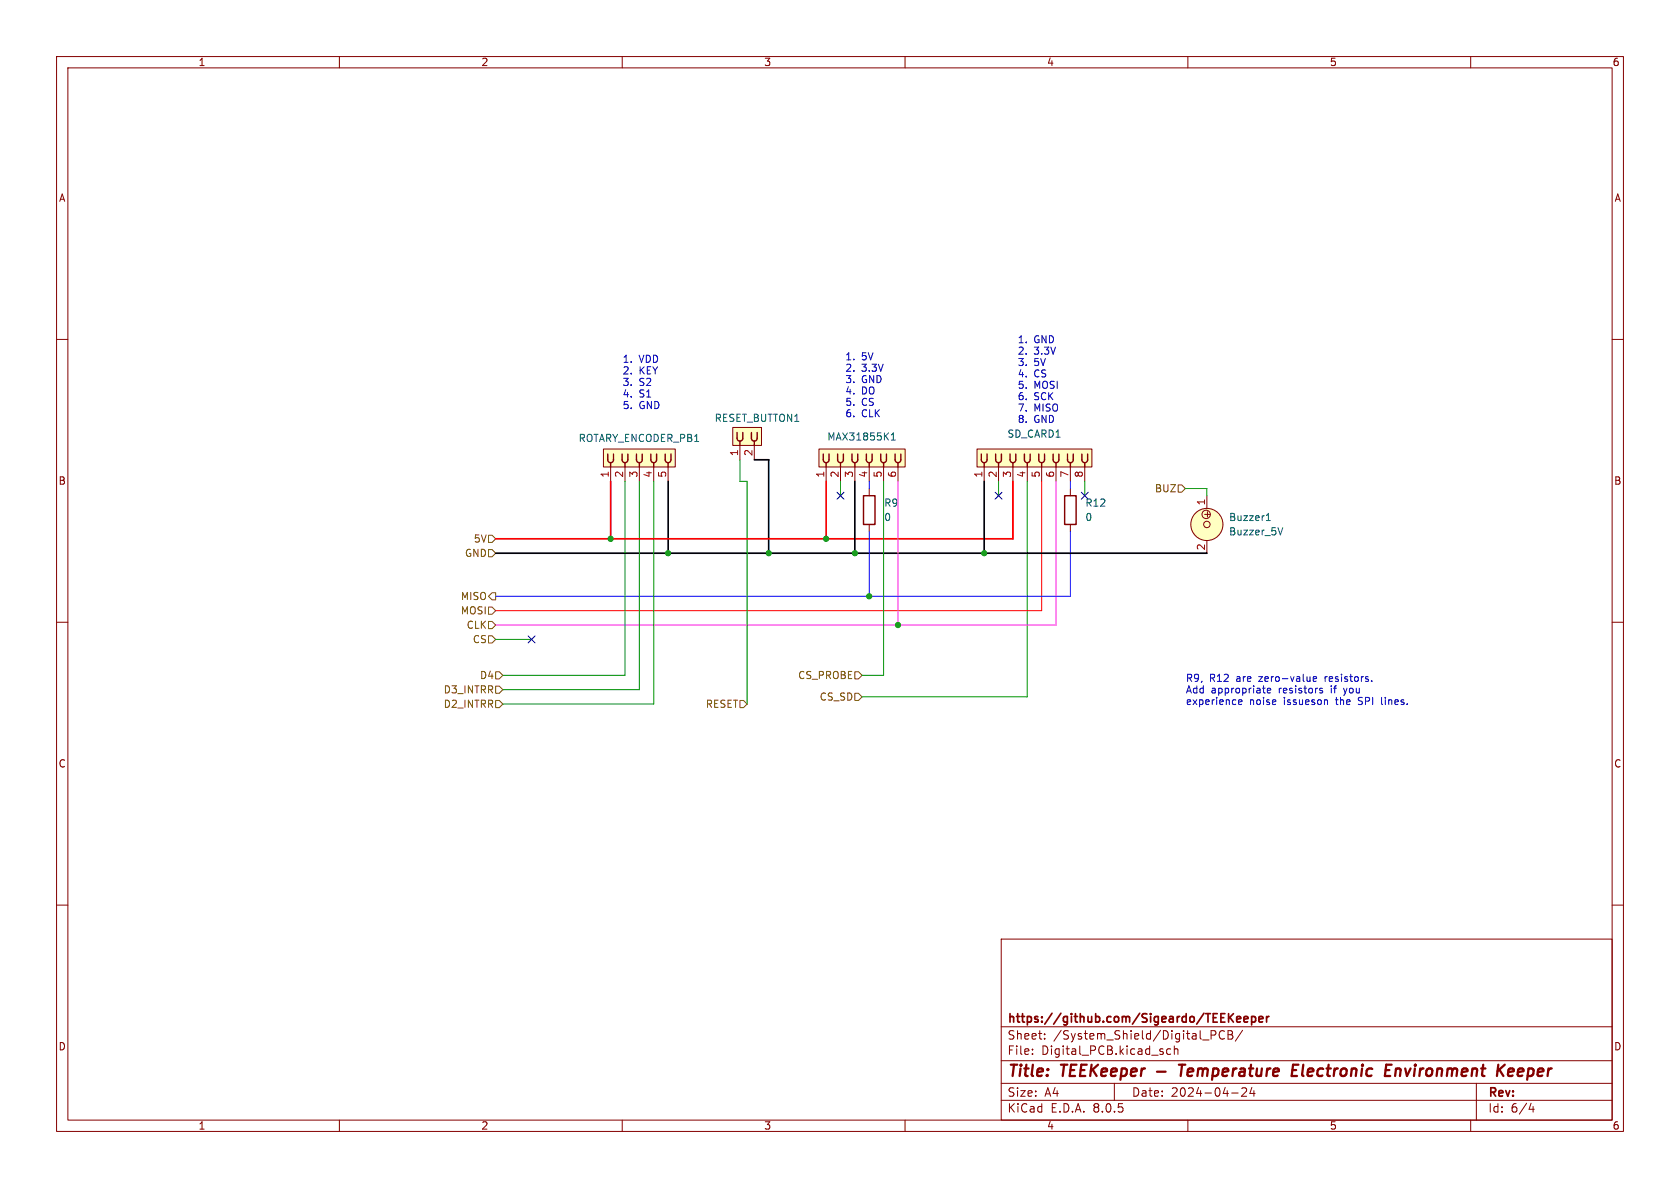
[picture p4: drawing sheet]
<svg xmlns="http://www.w3.org/2000/svg" width="297mm" height="210mm" viewBox="0 0 297 210" stroke-linecap="round" stroke-linejoin="round" font-family="sans-serif">
<g fill="none" stroke="#840000" stroke-width=".18">
<path d="M10 10h277v190h-277zM12 12h273v186h-273zM60 10v2M110 10v2M160 10v2M210 10v2M260 10v2M10 60h2M285 60h2M10 110h2M285 110h2M10 160h2"/>
<path d="M285 160h2M177 166h108v32h-108zM60 198v2M110 198v2M160 198v2M177 194.5h108M177 191.5h108M177 187.5h108M177 181.5h108M182.5 186.3v.1M182.5 185.5v.1M184.7 183.6v.1"/>
<path d="M184.7 182.8v.1M197 191.5v3M207 185.5l-.5-.1-.3 .3v.4l.2 .2h.6M207.6 185.5l.2-.1 .4 .1v.9M207.6 184.9v1.5M210 198v2M214.1 182.2v1.5M214.9 182.3l.1 .4-.2 .2-.7 .1M215.8 182.3a.74 .74 0 0 0-.3 .9 .74 .74 0 0 0 .9 .4h.1M217.1 182.2v1.5h.6l.3-.3a.39 .39 0 0 0-.4-.5M217.1 182.9h.5M217.7 193.2h1.2"/>
<path d="M217.8 182.3l.1 .3-.3 .3M219.7 182.1l-1.3 2M220.3 192.4v.5l-.8 .9h.9M221.3 192.2l-.3 1.1h.9M221.7 192.8v1M260 198v2M261 191.5v6.5M270.7 195l-.4 1.1h.9M271 195.6v1"/>
</g>
<path d="M204.5 189.4h1.6M208.4 188.2h1.2M209 188.2l-.3 2M228.5 189.2h.6M229.6 188.2h-1l-.3 2h1M244.8 190.2h1M245 189.2h.6M245.1 188.2h.9M246.8 188.9l-.2 1.3M247.4 188.9l-.6 .2M266.6 189.5l1-.1v-.4l-.6-.1-.3 .3-.1 .9 .2 .1 .6-.1" fill="none" stroke="#840000" stroke-width=".4"/>
<path d="M221.3 179.8l.4-.1 .3 .3v.4l-.2 .2h-.5M221.3 179.7v1.5M223.9 179.7v1M224.3 179.7l-.2 .1-.2 .2M218.6 180.2l.7-.2v-.2l-.5-.1-.2 .2 .1 .7h.6M219.9 180.2l.7-.2v-.2l-.5-.1-.2 .2 .1 .7h.6M222.6 180.2l.7-.2-.1-.2-.4-.1-.2 .2v.7h.6" fill="none" stroke="#840000" stroke-width=".3"/>
<path d="M172.7 79.4h20.3v3.2h-20.3z" fill="#ffffc2"/>
<path d="M172.7 79.4h20.3v3.2h-20.3zM153.7 86.4v1.2M153.7 92.7v1.3M174 82.6v2.5M176.5 82.6v2.5M179.1 82.6v2.5M181.6 82.6v2.5M184.1 82.6v2.5M186.7 82.6v2.5M189.2 82.6v2.5M191.8 82.6v2.5" fill="none" stroke="#840000" stroke-width=".18"/>
<g fill="none" stroke="#840000" stroke-width=".25">
<path d="M152.7 87.6h2v5.1h-2zM173.5 80.3v1.2l.2 .2 .3 .1M174 81.8v.8M174.5 80.3v1.2l-.2 .2-.3 .1M176 80.3l.1 1.2 .1 .2 .3 .1M176.5 81.8v.8M177 80.3v1.2l-.2 .2-.3 .1M178.6 80.3v1.2l.2 .2 .3 .1M179.1 81.8v.8M179.6 80.3l-.1 1.2-.1 .2-.3 .1M181.1 80.3v1.2l.2 .2 .3 .1M181.6 81.8v.8"/>
<path d="M182.1 80.3v1.2l-.2 .2-.3 .1M183.6 80.3l.1 1.2 .2 .2 .2 .1M184.1 81.8v.8M184.7 80.3l-.1 1.2-.2 .2-.3 .1M186.2 80.3v1.2l.2 .2 .3 .1M186.7 81.8v.8M187.2 80.3v1.2l-.2 .2-.3 .1M188.7 80.3l.1 1.2 .1 .2 .3 .1M189.2 81.8v.8M189.7 80.3v1.2l-.2 .2-.3 .1M191.3 80.3v1.2l.2 .2 .3 .1M191.8 81.8v.8"/>
<path d="M192.3 80.3l-.1 1.2-.1 .2-.3 .1"/>
</g>
<path d="M106.7 79.4h12.7v3.2h-12.7z" fill="#ffffc2"/>
<path d="M106.7 79.4h12.7v3.2h-12.7zM107.9 82.6v2.5M110.5 82.6v2.5M113 82.6v2.5M115.6 82.6v2.5M118.1 82.6v2.5M189.2 86.4v1.2M189.2 92.7v1.3" fill="none" stroke="#840000" stroke-width=".18"/>
<g fill="none" stroke="#840000" stroke-width=".25">
<path d="M107.4 80.3l.1 1.2 .2 .2 .2 .1M107.9 81.8v.8M108.5 80.3l-.1 1.2-.2 .2-.3 .1M110 80.3v1.2l.2 .2 .3 .1M110.5 81.8v.8M111 80.3v1.2l-.2 .2-.3 .1M112.5 80.3l.1 1.2 .1 .2 .3 .1M113 81.8v.8M113.5 80.3v1.2l-.2 .2-.3 .1M115.1 80.3v1.2l.2 .2 .3 .1M115.6 81.8v.8M116.1 80.3l-.1 1.2-.1 .2-.3 .1"/>
<path d="M117.6 80.3v1.2l.2 .2 .3 .1M118.1 81.8v.8M118.6 80.3v1.2l-.2 .2-.3 .1M188.2 87.6h2v5.1h-2z"/>
</g>
<path d="M129.5 75.6h5.1v3.1h-5.1z" fill="#ffffc2"/>
<path d="M129.5 75.6h5.1v3.1h-5.1zM130.8 78.7v2.6M133.3 78.7v2.6" fill="none" stroke="#840000" stroke-width=".18"/>
<path d="M130.3 76.5v1.1l.2 .3 .3 .1M130.8 78v.7M131.3 76.5v1.1l-.2 .3-.3 .1M132.8 76.5l.1 1.1 .2 .3 .2 .1M133.3 78v.7M133.9 76.5l-.1 1.1-.2 .3-.3 .1" fill="none" stroke="#840000" stroke-width=".25"/>
<path d="M144.8 79.4h15.2v3.2h-15.2z" fill="#ffffc2"/>
<g fill="none" stroke="#840000" stroke-width=".18">
<path d="M144.8 79.4h15.2v3.2h-15.2zM146 82.6v2.5M148.6 82.6v2.5M151.1 82.6v2.5M153.7 82.6v2.5M156.2 82.6v2.5M158.7 82.6v2.5M213.4 87.6v2.2M213.4 95.6v2.2"/>
<circle cx="213.2" cy="90.9" r=".74"/>
<circle cx="213.4" cy="92.7" r="2.84"/>
<circle cx="213.4" cy="92.7" r=".57"/>
</g>
<g fill="none" stroke="#840000" stroke-width=".25">
<path d="M145.5 80.3l.1 1.2 .2 .2 .2 .1M146 81.8v.8M146.6 80.3l-.1 1.2-.2 .2-.3 .1M148.1 80.3v1.2l.2 .2 .3 .1M148.6 81.8v.8M149.1 80.3v1.2l-.2 .2-.3 .1M150.6 80.3l.1 1.2 .1 .2 .3 .1M151.1 81.8v.8M151.6 80.3v1.2l-.2 .2-.3 .1M153.2 80.3v1.2l.2 .2 .3 .1M153.7 81.8v.8M154.2 80.3l-.1 1.2-.1 .2-.3 .1"/>
<path d="M155.7 80.3v1.2l.2 .2 .3 .1M156.2 81.8v.8M156.7 80.3v1.2l-.2 .2-.3 .1M158.2 80.3l.1 1.2 .2 .2 .2 .1M158.7 81.8v.8M159.3 80.3l-.1 1.2-.2 .2-.3 .1"/>
</g>
<path d="M157.6 77.8h.7M157.6 76.9l.3-.4v1.3M223.9 92h.7M223.9 91.1l.3-.4v1.3M226.8 93.3l-.4 1.3" fill="none" stroke="#006464" stroke-width=".18"/>
<circle cx="213.4" cy="92.7" r="2.84" fill="#ffffc2" stroke="#ffffc2" stroke-width=".18"/>
<g fill="none" stroke="#725600" stroke-width=".18">
<path d="M86.4 94.6h.6l.6 .7-.6 .6h-.6zM86.4 97.2h.6l.6 .6-.6 .6h-.6zM208.3 85.7h.6l.6 .7-.6 .6h-.6zM86.4 112.4h.6l.6 .6-.6 .7h-.6zM86.4 109.9h.6l.6 .6-.6 .6h-.6zM86.4 107.3h.6l.6 .7-.6 .6h-.6zM87 104.8h.6v1.2h-.6l-.6-.6zM87.6 118.7h.7l.6 .7-.6 .6h-.7zM151.1 118.7h.7l.6 .7-.6 .6h-.7zM87.6 123.8h.7l.6 .7-.6 .6h-.7zM87.6 121.3h.7l.6 .6-.6 .7h-.7zM130.8 123.8h.6l.7 .7-.7 .6h-.6z"/>
<path d="M151.1 122.6h.7l.6 .6-.6 .6h-.7z"/>
</g>
<path d="M219 123.8v.7h.5M219.5 123.8l.1 .2-.6 .1M223.2 121.7h.5M223.6 122.5h.1M224 122.1l.6-.1v-.3h-.4l-.2 .1 .1 .6h.5M232.1 120l.7-.1-.1-.2-.4-.1-.2 .2 .1 .6h.5M233.4 121.7h.4M233.4 122l.4 .1v.2l-.1 .2-.4-.1M234.5 123.7l.2 .2v.6M242.5 120.3v.2M244.2 123.3v1.1l.2 .1" fill="none" stroke="#0000c2" stroke-width=".18"/>
<path d="M107.9 85.1v10.2M146 85.1v10.2M179.1 85.1v10.2h-91.5" fill="none" stroke="#f00" stroke-width=".3"/>
<path d="M87.6 97.8h125.8M118.1 85.1v12.7M133.3 81.3h2.6v16.5M151.1 85.1v12.7M174 85.1v12.7" fill="none" stroke="#000" stroke-width=".3"/>
<path d="M110.5 85.1v34.3h-21.6M113 85.1v36.8h-24.1M115.6 85.1v39.4h-26.7M130.8 81.3v3.8h1.3v39.4M148.6 85.1v2.5M156.2 85.1v34.3h-3.8M176.5 85.1v2.5M181.6 85.1v38.1h-29.2M191.8 85.1v2.5M209.5 86.4h3.9v1.2M87.6 113h6.4" fill="none" stroke="#009600" stroke-width=".18"/>
<path d="M153.7 85.1v1.3M153.7 94v11.4M189.2 94v11.4h-101.6M189.2 85.1v1.3" fill="none" stroke="#00f" stroke-width=".18"/>
<path d="M184.1 85.1v22.9h-96.5" fill="none" stroke="#f00" stroke-width=".18"/>
<path d="M158.7 85.1v25.4M186.7 85.1v25.4h-99.1" fill="none" stroke="#f0f" stroke-width=".18"/>
<path d="M148 87l1.2 1.2M149.2 87l-1.2 1.2M175.9 87l1.2 1.2M177.1 87l-1.2 1.2M191.2 87l1.2 1.2M192.4 87l-1.2 1.2M93.4 112.4l1.2 1.2M94.6 112.4l-1.2 1.2" fill="none" stroke="#000084" stroke-width=".18"/>
<g fill="#009600" stroke="#009600" stroke-width=".18">
<circle cx="135.9" cy="97.8" r=".46"/>
<circle cx="146" cy="95.3" r=".46"/>
<circle cx="158.7" cy="110.5" r=".46"/>
<circle cx="174" cy="97.8" r=".46"/>
<circle cx="153.7" cy="105.4" r=".46"/>
<circle cx="151.1" cy="97.8" r=".46"/>
<circle cx="118.1" cy="97.8" r=".46"/>
<circle cx="107.9" cy="95.3" r=".46"/>
</g>
<g font-size="2.8" fill="#840000">
<text x="178" y="190.9">Title:</text>
<text x="187.7" y="190.9">TEEKeeper</text>
<text x="210.1" y="190.9">Temperature</text>
<text x="230.8" y="190.9">Electronic</text>
<text x="248.1" y="190.9">Environment</text>
<text x="268.7" y="190.9">Keeper</text>
</g>
<g font-size="2.1" fill="#840000">
<text x="178" y="184">Sheet:</text>
<text x="178" y="181.2">https://github.com/Sigeardo/TEEKeeper</text>
<text x="186.2" y="184">/System_Shield/Digital_PCB/</text>
<text x="178" y="186.7">File:</text>
<text x="184.1" y="186.7">Digital_PCB.kicad_sch</text>
<text x="178" y="196.9">KiCad</text>
<text x="178" y="194.1">Size:</text>
<text x="184.7" y="194.1">A4</text>
<text x="185.7" y="196.9">E.D.A.</text>
<text x="193.3" y="196.9">8.0.5</text>
<text x="200" y="194.1">Date:</text>
<text x="207" y="194.1">2024-04-24</text>
<text x="263" y="194.3">Rev:</text>
<text x="263" y="196.9">Id:</text>
<text x="267.1" y="196.9">6/4</text>
</g>
<g font-size="1.8" fill="#840000">
<text x="35" y="11.9">1</text>
<text x="85" y="11.9">2</text>
<text x="135" y="11.9">3</text>
<text x="185" y="11.9">4</text>
<text x="235" y="11.9">5</text>
<text x="285" y="11.9">6</text>
<text x="10.3" y="35.9">A</text>
<text x="285.3" y="35.9">A</text>
<text x="10.3" y="85.9">B</text>
<text x="285.3" y="85.9">B</text>
<text x="214.2" y="91.8" transform="rotate(-90 214.2 91.8)">+</text>
<text x="10.3" y="135.9">C</text>
<text x="285.3" y="135.9">C</text>
<text x="10.3" y="185.9">D</text>
<text x="285.3" y="185.9">D</text>
<text x="35" y="199.9">1</text>
<text x="85" y="199.9">2</text>
<text x="135" y="199.9">3</text>
<text x="185" y="199.9">4</text>
<text x="235" y="199.9">5</text>
<text x="285" y="199.9">6</text>
</g>
<g font-size="1.8" fill="#0000c2">
<text x="110" y="64.3">1.</text>
<text x="113" y="64.3">VDD</text>
<text x="110" y="66.4">2.</text>
<text x="110" y="68.4">3.</text>
<text x="110" y="70.5">4.</text>
<text x="113" y="66.4">KEY</text>
<text x="113" y="68.4">S2</text>
<text x="113" y="70.5">S1</text>
<text x="110" y="72.5">5.</text>
<text x="113" y="72.5">GND</text>
<text x="209.5" y="120.7">R9,</text>
<text x="209.5" y="122.8">Add</text>
<text x="209.5" y="124.8">experience</text>
<text x="213.8" y="120.7">R12</text>
<text x="214.1" y="122.8">appropriate</text>
<text x="218.7" y="120.7">are</text>
<text x="220.9" y="124.8">noise</text>
<text x="222.9" y="120.7">zero-value</text>
<text x="226.2" y="122.8">resistors</text>
<text x="227.1" y="124.8">issueson</text>
<text x="234.7" y="120.7">resistors.</text>
<text x="235.6" y="122.8">if</text>
<text x="236.5" y="124.8">the</text>
<text x="238.1" y="122.8">you</text>
<text x="240.6" y="124.8">SPI</text>
<text x="244.9" y="124.8">lines.</text>
</g>
<g font-size="1.8" fill="#006464">
<text x="126.2" y="74.8">RESET_BUTTON1</text>
<text x="178" y="77.6">SD_CARD1</text>
<text x="102.2" y="78.3">ROTARY_ENCODER_PB1</text>
<text x="146.2" y="78.1">MAX31855K1</text>
<text x="156.2" y="89.8">R9</text>
<text x="191.8" y="89.8">R12</text>
<text x="156.2" y="92.3">0</text>
<text x="191.8" y="92.3">0</text>
<text x="217.2" y="92.3">Buzzer1</text>
<text x="217.2" y="94.8">Buzzer_5V</text>
</g>
<g font-size="1.8" fill="#a90000">
<text x="130.6" y="80.7" transform="rotate(-90 130.6 80.7)">1</text>
<text x="133.1" y="80.7" transform="rotate(-90 133.1 80.7)">2</text>
<text x="107.7" y="84.5" transform="rotate(-90 107.7 84.5)">1</text>
<text x="110.2" y="84.5" transform="rotate(-90 110.2 84.5)">2</text>
<text x="112.8" y="84.5" transform="rotate(-90 112.8 84.5)">3</text>
<text x="115.3" y="84.5" transform="rotate(-90 115.3 84.5)">4</text>
<text x="117.9" y="84.5" transform="rotate(-90 117.9 84.5)">5</text>
<text x="145.8" y="84.5" transform="rotate(-90 145.8 84.5)">1</text>
<text x="148.3" y="84.5" transform="rotate(-90 148.3 84.5)">2</text>
<text x="150.9" y="84.5" transform="rotate(-90 150.9 84.5)">3</text>
<text x="153.4" y="84.5" transform="rotate(-90 153.4 84.5)">4</text>
<text x="156" y="84.5" transform="rotate(-90 156 84.5)">5</text>
<text x="158.5" y="84.5" transform="rotate(-90 158.5 84.5)">6</text>
<text x="173.7" y="84.5" transform="rotate(-90 173.7 84.5)">1</text>
<text x="176.3" y="84.5" transform="rotate(-90 176.3 84.5)">2</text>
<text x="178.8" y="84.5" transform="rotate(-90 178.8 84.5)">3</text>
<text x="181.4" y="84.5" transform="rotate(-90 181.4 84.5)">4</text>
<text x="183.9" y="84.5" transform="rotate(-90 183.9 84.5)">5</text>
<text x="186.4" y="84.5" transform="rotate(-90 186.4 84.5)">6</text>
<text x="189" y="84.5" transform="rotate(-90 189 84.5)">7</text>
<text x="191.5" y="84.5" transform="rotate(-90 191.5 84.5)">8</text>
<text x="213.1" y="89.4" transform="rotate(-90 213.1 89.4)">1</text>
<text x="213.1" y="97.4" transform="rotate(-90 213.1 97.4)">2</text>
</g>
<g font-size="1.8" fill="#725600">
<text x="204.1" y="87.2">BUZ</text>
<text x="82.1" y="98.7">GND</text>
<text x="83.7" y="96.1">5V</text>
<text x="81.4" y="106.3">MISO</text>
<text x="81.4" y="108.8">MOSI</text>
<text x="82.4" y="111.4">CLK</text>
<text x="83.5" y="113.9">CS</text>
<text x="78.3" y="125.3">D2_INTRR</text>
<text x="78.3" y="122.8">D3_INTRR</text>
<text x="84.8" y="120.2">D4</text>
<text x="124.7" y="125.3">RESET</text>
<text x="141" y="120.2">CS_PROBE</text>
<text x="144.8" y="124.1">CS_SD</text>
</g>
<g font-size="1.7" fill="#0000c2">
<text x="149.4" y="63.9">1.</text>
<text x="149.4" y="65.9">2.</text>
<text x="152.3" y="63.9">5V</text>
<text x="152.3" y="65.9">3.3V</text>
<text x="179.8" y="60.9">1.</text>
<text x="179.8" y="62.9">2.</text>
<text x="179.8" y="64.9">3.</text>
<text x="182.8" y="60.9">GND</text>
<text x="182.8" y="62.9">3.3V</text>
<text x="182.8" y="64.9">5V</text>
<text x="149.4" y="67.9">3.</text>
<text x="149.4" y="69.9">4.</text>
<text x="149.4" y="71.9">5.</text>
<text x="152.3" y="67.9">GND</text>
<text x="152.3" y="69.9">DO</text>
<text x="152.3" y="71.9">CS</text>
<text x="179.8" y="66.9">4.</text>
<text x="179.8" y="68.9">5.</text>
<text x="179.8" y="70.9">6.</text>
<text x="182.8" y="66.9">CS</text>
<text x="182.8" y="68.9">MOSI</text>
<text x="182.8" y="70.9">SCK</text>
<text x="149.4" y="74">6.</text>
<text x="152.3" y="74">CLK</text>
<text x="179.8" y="73">7.</text>
<text x="179.8" y="75">8.</text>
<text x="182.8" y="73">MISO</text>
<text x="182.8" y="75">GND</text>
</g>
</svg>
